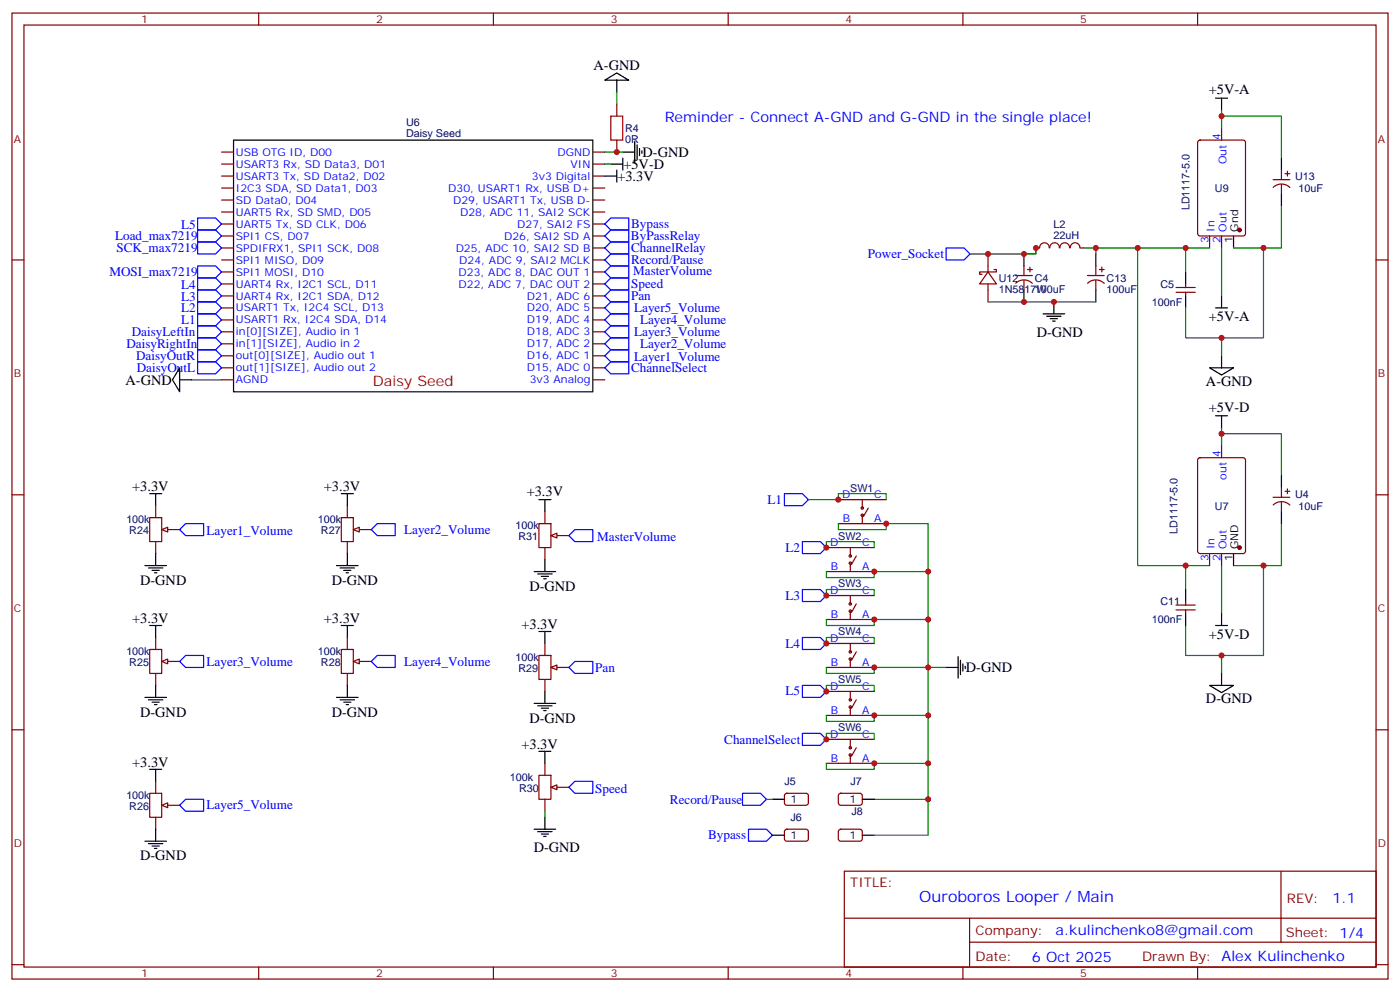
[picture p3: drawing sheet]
<svg xmlns="http://www.w3.org/2000/svg" width="412mm" height="292mm" viewBox="0 0 412 292" stroke-linecap="round" stroke-linejoin="round" font-family="sans-serif">
<g fill="none" stroke="#870000" stroke-width=".35">
<path d="M3.5 3.8h405.4v284.4h-405.4zM7.1 7.4h398.2v277.3h-398.2zM76.2 3.8v3.6M145.3 3.8v3.6M214.5 3.8v3.6M283.6 3.8v3.6M352.8 3.8v3.6M65.3 44.8h3.5M65.3 48.3h3.5M65.3 51.8h3.5M65.3 55.4h3.5M65.3 58.9h3.5"/>
<path d="M174.6 44.8h3.6M174.6 48.3h3.6M174.6 51.8h3.6M174.6 55.4h3.6M174.6 58.9h3.6M3.5 76.5h3.6M65.3 76.5h3.5M65.3 62.4h3.5M65.3 65.9h3.5M65.3 69.5h3.5M65.3 73h3.5M174.6 76.5h3.6"/>
<path d="M174.6 62.4h3.6M174.6 65.9h3.6M174.6 69.5h3.6M174.6 73h3.6M405.3 76.5h3.6M65.3 80h3.5M65.3 83.6h3.5M65.3 87.1h3.5M65.3 90.6h3.5M65.3 94.2h3.5M65.3 97.7h3.5M174.6 80h3.6"/>
<path d="M174.6 83.6h3.6M174.6 87.1h3.6M174.6 90.6h3.6M174.6 94.2h3.6M174.6 97.7h3.6M65.3 101.2h3.5M65.3 104.7h3.5M65.3 108.3h3.5M65.3 111.8h3.5M174.6 101.2h3.6M174.6 104.7h3.6M174.6 108.3h3.6"/>
<path d="M174.6 111.8h3.6M3.5 145.7h3.6M405.3 145.7h3.6M3.5 214.8h3.6M405.3 214.8h3.6M158.7 228.2h3.6v7.1h-3.6zM160.5 224.7v3.5M160.5 235.3v3.5M164 231.7h3.6M248.7 256.4h156.6v28.3h-156.6zM377.3 256.5v20.8M248.7 270.3h156.5"/>
<path d="M285.6 277.3h119.6M285.6 270.3v14.1M3.5 284h3.6M76.2 284.7v3.5M145.3 284.7v3.5M214.5 284.7v3.5M283.6 284.7v3.5M352.8 284.7v3.5M405.3 284h3.6"/>
</g>
<path d="M285.8 74.8h15.8M56.4 111.8h8.9" fill="none" stroke="#008700" stroke-width=".35"/>
<path d="M68.8 41.2h105.8v74.1h-105.8z" fill="none" stroke="#000" stroke-width=".35"/>
<path d="M58.2 78.3h5.3l1.8 1.7-1.8 1.8h-5.3zM58.2 67.7h5.3l1.8 1.8-1.8 1.7h-5.3zM58.2 71.2h5.3l1.8 1.8-1.8 1.8h-5.3zM278.7 73h5.3l1.8 1.8-1.8 1.7h-5.3zM58.2 103h5.3l1.8 1.7-1.8 1.8h-5.3zM58.2 106.5h5.3l1.8 1.8-1.8 1.7h-5.3zM231.1 145.3h5.3l1.7 1.8-1.7 1.7h-5.3zM236.4 159.4h5.3l1.7 1.8-1.7 1.7h-5.3zM236.4 173.5h5.3l1.7 1.8-1.7 1.8h-5.3zM236.4 187.6h5.3l1.7 1.8-1.7 1.8h-5.3zM236.4 201.8h5.3l1.7 1.7-1.7 1.8h-5.3zM167.6 231.7l1.7-1.7h5.3v3.5h-5.3z" fill="none" stroke="#00f" stroke-width=".35"/>
<path d="M162.3 231.7l1.7-.7v1.4z" fill="#f0f0f0" stroke="#870000" stroke-width=".35"/>
<path d="M167.6 157.7l1.7-1.8h5.3v3.5h-5.3zM167.6 196.5l1.7-1.8h5.3v3.5h-5.3z" fill="none" stroke="#00f" stroke-width=".35"/>
<path d="M158.7 185.9h3.6M160.5 185.9v3.5M158.7 221.2h3.6M160.5 221.2v3.5" fill="none" stroke="#000" stroke-width=".35"/>
<path d="M158.7 192.9h3.6v7.1h-3.6zM160.5 189.4v3.5M160.5 200v3.5M164 196.5h3.6" fill="none" stroke="#870000" stroke-width=".35"/>
<path d="M162.3 196.5l1.7-.7v1.4z" fill="#f0f0f0" stroke="#870000" stroke-width=".35"/>
<path d="M58.2 64.2h5.3l1.8 1.7-1.8 1.8h-5.3zM58.2 92.4h5.3l1.8 1.8-1.8 1.7h-5.3zM58.2 88.9h5.3l1.8 1.7-1.8 1.8h-5.3zM58.2 85.3h5.3l1.8 1.8-1.8 1.8h-5.3zM58.2 81.8h5.3l1.8 1.8-1.8 1.7h-5.3zM179.9 81.8h5.3v3.5h-5.3l-1.7-1.7zM179.9 85.3h5.3v3.6h-5.3l-1.7-1.8zM178.2 108.3l1.7-1.8h5.3v3.5h-5.3zM236.4 215.9h5.3l1.7 1.7-1.7 1.8h-5.3z" fill="none" stroke="#00f" stroke-width=".35"/>
<path d="M158.7 154.1h3.6v7.1h-3.6zM160.5 150.6v3.5M164 157.7h3.6M160.5 161.2v3.5" fill="none" stroke="#870000" stroke-width=".35"/>
<path d="M162.3 157.7l1.7-.7v1.4z" fill="#f0f0f0" stroke="#870000" stroke-width=".35"/>
<path d="M44.1 145.3h3.5M45.9 145.3v3.5" fill="none" stroke="#000" stroke-width=".35"/>
<path d="M44.1 152.4h3.5v7h-3.5zM45.9 148.8v3.6M45.9 159.4v3.5M49.4 155.9h3.5" fill="none" stroke="#870000" stroke-width=".35"/>
<path d="M47.6 155.9l1.8-.7v1.4z" fill="#f0f0f0" stroke="#870000" stroke-width=".35"/>
<path d="M52.9 155.9l1.8-1.8h5.3v3.6h-5.3zM54.7 192.9h5.3v3.6h-5.3l-1.8-1.8z" fill="none" stroke="#00f" stroke-width=".35"/>
<path d="M44.1 191.2h3.5v7h-3.5zM45.9 187.6v3.6M45.9 198.2v3.6M49.4 194.7h3.5" fill="none" stroke="#870000" stroke-width=".35"/>
<path d="M47.6 194.7l1.8-.7v1.4z" fill="#f0f0f0" stroke="#870000" stroke-width=".35"/>
<path d="M44.1 184.1h3.5M45.9 184.1v3.5M44.1 226.4h3.5M45.9 226.4v3.6" fill="none" stroke="#000" stroke-width=".35"/>
<path d="M44.1 233.5h3.5v7.1h-3.5zM45.9 230v3.5M49.4 237h3.5M45.9 240.6v3.5" fill="none" stroke="#870000" stroke-width=".35"/>
<path d="M47.6 237l1.8-.7v1.4z" fill="#f0f0f0" stroke="#870000" stroke-width=".35"/>
<path d="M109.4 155.9l1.7-1.8h5.3v3.6h-5.3zM52.9 237l1.8-1.7h5.3v3.5h-5.3z" fill="none" stroke="#00f" stroke-width=".35"/>
<path d="M100.5 152.4h3.6v7h-3.6zM102.3 148.8v3.6M102.3 159.4v3.5M105.8 155.9h3.6" fill="none" stroke="#870000" stroke-width=".35"/>
<path d="M104.1 155.9l1.7-.7v1.4z" fill="#f0f0f0" stroke="#870000" stroke-width=".35"/>
<path d="M100.5 145.3h3.6M102.3 145.3v3.5M100.5 184.1h3.6M102.3 184.1v3.5" fill="none" stroke="#000" stroke-width=".35"/>
<path d="M100.5 191.2h3.6v7h-3.6zM102.3 187.6v3.6M102.3 198.2v3.6M105.8 194.7h3.6" fill="none" stroke="#870000" stroke-width=".35"/>
<path d="M104.1 194.7l1.7-.7v1.4z" fill="#f0f0f0" stroke="#870000" stroke-width=".35"/>
<g fill="none" stroke="#00f" stroke-width=".35">
<path d="M178.2 76.5l1.7-1.7h5.3v3.5h-5.3zM178.2 65.9l1.7-1.7h5.3v3.5h-5.3zM179.9 71.2h5.3v3.6h-5.3l-1.7-1.8zM179.9 78.3h5.3v3.5h-5.3l-1.7-1.8zM179.9 67.7h5.3v3.5h-5.3l-1.7-1.7zM58.2 95.9h5.3l1.8 1.8-1.8 1.7h-5.3zM58.2 99.4h5.3l1.8 1.8-1.8 1.8h-5.3zM178.2 97.7l1.7-1.8h5.3v3.5h-5.3zM178.2 94.2l1.7-1.8h5.3v3.5h-5.3zM178.2 90.6l1.7-1.7h5.3v3.5h-5.3zM178.2 104.7l1.7-1.7h5.3v3.5h-5.3zM178.2 101.2l1.7-1.8h5.3v3.6h-5.3z"/>
<path d="M109.4 194.7l1.7-1.8h5.3v3.6h-5.3zM218.7 233.5h5.3l1.8 1.8-1.8 1.7h-5.3zM220.5 244.1h5.3l1.7 1.8-1.7 1.7h-5.3z"/>
</g>
<g fill="none" stroke="#008700" stroke-width=".35">
<path d="M181.7 27.1v3.6M359.8 34.2h17.7v12.3M359.8 32.4v5.3M178.2 44.8h5.2M178.2 48.3h1.7M305.2 73v1.8h-3.6M319.3 73h29.9M322.8 73v1.8M335.1 73v93.5h14.1M356.3 73h-7.1v7M359.8 73v14.1M363.4 73h8.8v26.4h-12.4v5.3"/>
<path d="M377.5 60.6v12.4h-5.3M291 88.9h31.8M349.2 90.6v8.8h10.6M359.8 127.7h17.7v12.3M359.8 125.9v5.3M238.1 147.1h8.8v-1.8h14.2v1.8M246.9 154.1v1.8h14.2v-1.8h12.3v91.8h-15.9M377.5 154.1v12.4h-5.3M243.4 161.2v-1.8h14.1v1.8M243.4 168.2v1.8h14.1v-1.8h15.9M243.4 175.3v-1.8h14.1v1.8M356.3 166.5h-7.1v7"/>
<path d="M359.8 166.5v14.1M363.4 166.5h8.8v26.4h-12.4v5.3M243.4 182.4v1.7h14.1v-1.7h15.9M243.4 196.5v1.7h14.1v-1.7h21.2M243.4 189.4v-1.8h14.1v1.8M349.2 184.1v8.8h10.6M243.4 210.6v1.7h14.1v-1.7h15.9M243.4 203.5v-1.7h14.1v1.7M243.4 217.6v-1.7h14.1v1.7M160.5 238.8v1.8M225.8 235.3h1.7M243.4 224.7v1.7h14.1v-1.7h15.9"/>
<path d="M257.5 235.3h15.9"/>
</g>
<g fill="none" stroke="#000" stroke-width=".35">
<path d="M178.2 23.6l3.5-2.1 3.5 2.1zM181.7 23.6v3.5M358.1 28.9h3.5M359.8 28.9v3.5M178.2 51.8h3.5M179.9 48.3h3.5M181.7 50.1v3.5M183.4 44.8h3.6M183.4 46.5v3.6M187 41.6v6.3M187.7 42.7v4.2M188.4 43.7v2.1"/>
<path d="M189.1 44.4v.7M377.5 46.5v3.6M377.5 57.1v3.5M301.6 74.8v3.5M322.8 74.8v3.5M363.4 69.5v3.5M301.6 85.3v3.6M307.3 92.4h6.3M308.3 93.1h4.3M309.4 93.8h2.1M310.1 94.5h.7M310.4 88.9v3.5"/>
<path d="M322.8 85.3v3.6M349.2 80v3.6M349.2 87.1v3.5M358.1 90.6h3.5M359.8 87.1v3.5M52.9 108.3v7l-2.1-3.5zM52.9 111.8h3.5M356.3 108.3h7.1l-3.6 2.1zM359.8 104.7v3.6M358.1 122.4h3.5M359.8 122.4v3.5M158.7 147.1h3.6"/>
<path d="M160.5 147.1v3.5M377.5 140v3.5M377.5 150.6v3.5M42.7 166.5h6.3M43.7 167.2h4.3M44.8 167.9h2.1M45.5 168.6h.7M45.9 162.9v3.6M99.1 166.5h6.4M100.2 167.2h4.2M101.2 167.9h2.2M102 168.6h.7"/>
<path d="M102.3 162.9v3.6M157.3 168.2h6.4M158.4 168.9h4.2M159.5 169.7h2.1M160.2 170.4h.7M160.5 164.7v3.5M349.2 173.5v3.6M363.4 162.9v3.6M278.7 196.5h3.5M282.2 193.3v6.3M282.9 194.3v4.3M283.6 195.4v2.1"/>
<path d="M284.3 196.1v.7M349.2 180.6v3.5M358.1 184.1h3.5M359.8 180.6v3.5M359.8 198.2v3.6M42.7 205.3h6.3M43.7 206h4.3M44.8 206.7h2.1M45.5 207.4h.7M45.9 201.8v3.5M99.1 205.3h6.4M100.2 206h4.2"/>
<path d="M101.2 206.7h2.2M102 207.4h.7M102.3 201.8v3.5M157.3 207h6.4M158.4 207.8h4.2M159.5 208.5h2.1M160.2 209.2h.7M160.5 203.5v3.5M356.3 201.8h7.1l-3.6 2.1zM227.5 235.3h3.6M254 235.3h3.5M42.7 247.6h6.3"/>
<path d="M43.7 248.3h4.3M44.8 249h2.1M45.5 249.7h.7M45.9 244.1v3.5M157.3 244.1h6.4M158.4 244.8h4.2M159.5 245.5h2.1M160.2 246.2h.7M160.5 240.6v3.5M227.5 245.9h3.6M254 245.9h3.5"/>
</g>
<g fill="none" stroke="#870000" stroke-width=".35">
<path d="M181.7 30.7v3.5M359.8 37.7v3.5M181.7 41.2v3.6M353 41.4l.5-.2h12.7l.6 .5 .1 27.1-.5 .6-12.9 .1-.7-.5v-27.1zM375 52.9h4.9M375 55.2a3.5 3.5 0 0 1 5 0M377.5 50.1v2.8M377.5 54.3v2.8M378.5 51.1h1.4M379.2 50.4v1.4M291 74.8v5.2M292.8 79.3h.7v.7h-4.9v.8h.7"/>
<path d="M301.6 78.3v2.8M302.7 79.3h1.4M303.4 78.6v1.4M305.2 73h1M306.3 73a1.41 1.41 0 0 1 1.4-1.5 1.41 1.41 0 0 1 1.4 1.5M309.2 73a1.41 1.41 0 0 1 1.5-1.5 1.41 1.41 0 0 1 1.4 1.5M312.2 73a1.41 1.41 0 0 1 1.4-1.5 1.41 1.41 0 0 1 1.4 1.5M315.3 73a1.41 1.41 0 0 1 1.4-1.5 1.41 1.41 0 0 1 1.4 1.5M318.2 73h1.1M322.8 78.3v2.8M323.8 79.3h1.5M324.6 78.6v1.4"/>
<path d="M356.3 69.5v3.5M359.8 69.5v3.5M291 80l2.5 3.6h-4.9zM291 83.6v5.3M299.2 81.1h4.9M299.2 83.4a3.5 3.5 0 0 1 4.9 0M301.6 82.5v2.8M320.3 81.1h5M320.4 83.4a3.5 3.5 0 0 1 4.9 0M322.8 82.5v2.8M346.4 84.6h5.7M346.4 86h5.7"/>
<path d="M349.2 83.6v1M349.2 86v1.1M353 134.9l.5-.2h12.7l.6 .5 .1 27-.5 .7h-12.9l-.7-.4v-27.1zM359.8 131.2v3.5M246.9 147.1h14.2M246.9 154.1h14.2M254 147.1v2.4M254 151.7v2.4M255.8 149.5l-1.4 2.5M375 146.4h4.9M375 148.6a3.5 3.5 0 0 1 5 .1M377.5 143.5v2.9"/>
<path d="M377.5 147.8v2.8M378.5 144.6h1.4M379.2 143.9v1.4M243.4 161.2h14.1M243.4 168.2h14.1M243.4 175.3h14.1M250.5 161.2v2.5M250.5 165.8v2.4M250.5 175.3v2.5M250.5 179.9v2.5M252.2 163.7l-1.4 2.4M252.2 177.8l-1.4 2.4"/>
<path d="M346.4 178.1h5.7M346.4 179.5h5.7M349.2 177.1v1M349.2 179.5v1.1M356.3 162.9v3.6M359.8 162.9v3.6M243.4 182.4h14.1M243.4 189.4h14.1M243.4 196.5h14.1M250.5 189.4v2.5M250.5 194v2.5M252.2 191.9l-1.4 2.4"/>
<path d="M243.4 203.5h14.1M243.4 210.6h14.1M243.4 217.6h14.1M250.5 203.5v2.5M250.5 208.1v2.5M250.5 217.6v2.5M252.2 206l-1.4 2.5M231.3 233.7l.5-.2 5.9 .1 .4 .6v2.4l-.7 .4h-5.9l-.4-.7v-2.1zM243.4 224.7h14.1M247.2 233.7l.4-.2 6 .1 .4 .6-.1 2.4-.6 .4h-5.9l-.5-.7v-2.1zM250.5 222.2v2.5M252.2 220.1l-1.4 2.5"/>
<path d="M231.3 244.3l.5-.2h5.9l.4 .7v2.4l-.7 .4-5.9-.1-.4-.6v-2.1zM247.2 244.3l.4-.2h6l.4 .7-.1 2.4-.6 .4-5.9-.1-.5-.6v-2.1z"/>
<circle cx="254" cy="151.7" r=".35"/>
<circle cx="254" cy="149.5" r=".35"/>
<circle cx="250.5" cy="177.8" r=".35"/>
<circle cx="250.5" cy="163.7" r=".35"/>
<circle cx="250.5" cy="165.8" r=".35"/>
<circle cx="250.5" cy="179.9" r=".35"/>
<circle cx="250.5" cy="194" r=".35"/>
<circle cx="250.5" cy="191.9" r=".35"/>
<circle cx="250.5" cy="206" r=".35"/>
<circle cx="250.5" cy="208.1" r=".35"/>
<circle cx="250.5" cy="220.1" r=".35"/>
<circle cx="250.5" cy="222.2" r=".35"/>
</g>
<g fill="#870000" stroke="#870000" stroke-width=".35">
<circle cx="365.1" cy="67.7" r=".53"/>
<circle cx="365.1" cy="161.2" r=".53"/>
</g>
<path d="M179.9 34.2h3.5v7h-3.5z" fill="none" stroke="#a10000" stroke-width=".35"/>
<g fill="#c00">
<circle cx="301.6" cy="74.8" r=".88"/>
<circle cx="273.4" cy="235.3" r=".88"/>
<circle cx="273.4" cy="224.7" r=".88"/>
<circle cx="273.4" cy="210.6" r=".88"/>
<circle cx="273.4" cy="182.4" r=".88"/>
<circle cx="273.4" cy="168.2" r=".88"/>
<circle cx="291" cy="74.8" r=".88"/>
<circle cx="359.8" cy="99.4" r=".88"/>
<circle cx="349.3" cy="73" r=".88"/>
<circle cx="310.4" cy="88.9" r=".88"/>
<circle cx="301.6" cy="88.9" r=".88"/>
<circle cx="273.4" cy="196.5" r=".88"/>
<circle cx="359.8" cy="34.2" r=".88"/>
<circle cx="372.2" cy="73" r=".88"/>
<circle cx="372.2" cy="166.5" r=".88"/>
<circle cx="359.8" cy="127.7" r=".88"/>
<circle cx="349.3" cy="166.5" r=".88"/>
<circle cx="359.8" cy="192.9" r=".88"/>
<circle cx="243.4" cy="189.4" r=".88"/>
<circle cx="257.5" cy="196.5" r=".88"/>
<circle cx="243.4" cy="203.5" r=".88"/>
<circle cx="257.5" cy="210.6" r=".88"/>
<circle cx="243.4" cy="217.6" r=".88"/>
<circle cx="257.5" cy="224.7" r=".88"/>
<circle cx="261.1" cy="154.1" r=".88"/>
<circle cx="246.9" cy="147.1" r=".88"/>
<circle cx="257.5" cy="168.2" r=".88"/>
<circle cx="243.4" cy="161.2" r=".88"/>
<circle cx="243.4" cy="175.3" r=".88"/>
<circle cx="257.5" cy="182.4" r=".88"/>
<circle cx="181.7" cy="44.8" r=".88"/>
<circle cx="322.8" cy="73" r=".88"/>
<circle cx="305.2" cy="73" r=".88"/>
<circle cx="335.1" cy="73" r=".88"/>
</g>
<text font-size="4.6" fill="#00f" x="270.8" y="265.5">Ouroboros Looper / Main</text>
<g font-size="4.2">
<text x="174.9" y="20.5">A-GND</text>
<text x="356.1" y="27.8">+5V-A</text>
<text x="189.3" y="46.2">D-GND</text>
<text x="181.9" y="53.2">+3.3V</text>
<text x="183.6" y="49.7">+5V-D</text>
<text x="356.1" y="94.5">+5V-A</text>
<text x="305.4" y="99.1">D-GND</text>
<text x="37" y="113.2">A-GND</text>
<text x="355.2" y="113.6">A-GND</text>
<text x="356.1" y="121.3">+5V-D</text>
<text x="38.9" y="144.5">+3.3V</text>
<text x="95.4" y="144.5">+3.3V</text>
<text x="155.1" y="146">+3.3V</text>
<text x="41.3" y="172.1">D-GND</text>
<text x="97.7" y="172.1">D-GND</text>
<text x="155.9" y="173.9">D-GND</text>
<text x="38.9" y="183.3">+3.3V</text>
<text x="95.4" y="183.3">+3.3V</text>
<text x="153.6" y="185.1">+3.3V</text>
<text x="356.1" y="188">+5V-D</text>
<text x="284.5" y="197.9">D-GND</text>
<text x="355.2" y="207">D-GND</text>
<text x="41.3" y="210.9">D-GND</text>
<text x="97.7" y="210.9">D-GND</text>
<text x="155.9" y="212.7">D-GND</text>
<text x="153.6" y="220.4">+3.3V</text>
<text x="38.9" y="225.7">+3.3V</text>
<text x="157.2" y="250.9">D-GND</text>
<text x="41.3" y="253.3">D-GND</text>
</g>
<g font-size="4.2" fill="#00f">
<text x="195.8" y="35.9">Reminder - Connect A-GND and G-GND in the single place!</text>
<text x="392.5" y="265.7">1.1</text>
<text x="310.9" y="275.3">a.kulinchenko8@gmail.com</text>
<text x="304" y="283.1">6 Oct 2025</text>
</g>
<text font-size="4.2" fill="#c00" x="109.8" y="113.5">Daisy Seed</text>
<g font-size="3.9" fill="#00f">
<text x="33.9" y="70.7">Load_max7219</text>
<text x="53.3" y="67.3">L5</text>
<text x="185.9" y="70.8">ByPassRelay</text>
<text x="185.9" y="67.2">Bypass</text>
<text x="34.3" y="74.2">SCK_max7219</text>
<text x="185.9" y="74.2">ChannelRelay</text>
<text x="185.9" y="77.7">Record/Pause</text>
<text x="255.7" y="76">Power_Socket</text>
<text x="32.2" y="81.2">MOSI_max7219</text>
<text x="186.5" y="81">MasterVolume</text>
<text x="53.3" y="88.5">L3</text>
<text x="53.3" y="84.9">L4</text>
<text x="185.9" y="84.8">Speed</text>
<text x="185.9" y="88.3">Pan</text>
<text x="53.3" y="95.5">L1</text>
<text x="53.3" y="92">L2</text>
<text x="186.8" y="91.9">Layer5_Volume</text>
<text x="188.6" y="95.4">Layer4_Volume</text>
<text x="38.8" y="98.9">DaisyLeftIn</text>
<text x="186.8" y="98.9">Layer3_Volume</text>
<text x="37.2" y="102.6">DaisyRightIn</text>
<text x="40.1" y="106">DaisyOutR</text>
<text x="186.8" y="106.3">Layer1_Volume</text>
<text x="188.6" y="102.4">Layer2_Volume</text>
<text x="40.3" y="109.5">DaisyOutL</text>
<text x="185.9" y="109.5">ChannelSelect</text>
<text x="226.1" y="148.3">L1</text>
<text x="60.9" y="157.5">Layer1_Volume</text>
<text x="119.1" y="157.1">Layer2_Volume</text>
<text x="175.9" y="159.2">MasterVolume</text>
<text x="231.3" y="162.4">L2</text>
<text x="231.3" y="176.5">L3</text>
<text x="231.3" y="190.6">L4</text>
<text x="60.9" y="195.9">Layer3_Volume</text>
<text x="119.1" y="195.9">Layer4_Volume</text>
<text x="175.3" y="197.9">Pan</text>
<text x="231.3" y="204.7">L5</text>
<text x="213.3" y="218.9">ChannelSelect</text>
<text x="175.3" y="233.3">Speed</text>
<text x="60.9" y="238.3">Layer5_Volume</text>
<text x="197.3" y="236.6">Record/Pause</text>
<text x="208.6" y="247.1">Bypass</text>
</g>
<g font-size="3.9" fill="#800">
<text x="250.5" y="261">TITLE:</text>
<text x="379.1" y="265.7">REV:</text>
<text x="287.4" y="275.2">Company:</text>
<text x="378.7" y="275.8">Sheet: 1/4</text>
<text x="287.4" y="282.9">Date:</text>
<text x="336.4" y="283">Drawn By: Alex Kulinchenko</text>
</g>
<g font-size="3.2" fill="#800">
<text x="41.6" y="6.8">1</text>
<text x="110.8" y="6.8">2</text>
<text x="179.9" y="6.8">3</text>
<text x="249.1" y="6.8">4</text>
<text x="318.2" y="6.8">5</text>
<text x="4.1" y="41.9">A</text>
<text x="405.9" y="41.9">A</text>
<text x="4.1" y="111.1">B</text>
<text x="405.9" y="111.1">B</text>
<text x="4.1" y="180.2">C</text>
<text x="405.9" y="180.2">C</text>
<text x="4.1" y="249.4">D</text>
<text x="405.9" y="249.4">D</text>
<text x="41.6" y="287.7">1</text>
<text x="110.8" y="287.7">2</text>
<text x="179.9" y="287.7">3</text>
<text x="249.1" y="287.7">4</text>
<text x="318.2" y="287.7">5</text>
</g>
<g font-size="3.2" fill="#000080">
<text x="119.6" y="40.2">Daisy Seed</text>
<text x="119.6" y="37">U6</text>
<text x="184.1" y="38.9">R4</text>
<text x="184.1" y="42">0R</text>
<text x="381.5" y="53">U13</text>
<text x="357.9" y="56.5">U9</text>
<text x="382.5" y="56.5">10uF</text>
<text x="350.4" y="61.9" transform="rotate(-90 350.4 61.9)">LD1117-5.0</text>
<text x="310.4" y="70.4">22uH</text>
<text x="310.4" y="67.2">L2</text>
<text x="294.2" y="82.9">U12</text>
<text x="304.8" y="83">C4</text>
<text x="326" y="83">C13</text>
<text x="294.2" y="86.2">1N5817W</text>
<text x="304.8" y="86.1">100uF</text>
<text x="326" y="86.1">100uF</text>
<text x="341.9" y="84.7">C5</text>
<text x="339.3" y="90">100nF</text>
<text x="250.4" y="144.7">SW1</text>
<text x="381.5" y="146.5">U4</text>
<text x="382.5" y="150">10uF</text>
<text x="37.2" y="154">100k</text>
<text x="93.7" y="154">100k</text>
<text x="151.9" y="155.8">100k</text>
<text x="357.9" y="150">U7</text>
<text x="38.1" y="157.2">R24</text>
<text x="94.5" y="157.2">R27</text>
<text x="152.7" y="159">R31</text>
<text x="246.9" y="158.8">SW2</text>
<text x="346.9" y="157.2" transform="rotate(-90 346.9 157.2)">LD1117-5.0</text>
<text x="246.9" y="172.9">SW3</text>
<text x="341.9" y="178.2">C11</text>
<text x="339.3" y="183.5">100nF</text>
<text x="246.9" y="187">SW4</text>
<text x="37.2" y="192.8">100k</text>
<text x="38.1" y="196">R25</text>
<text x="93.7" y="192.8">100k</text>
<text x="94.5" y="196">R28</text>
<text x="151.9" y="194.6">100k</text>
<text x="152.7" y="197.8">R29</text>
<text x="246.9" y="201.1">SW5</text>
<text x="246.9" y="215.2">SW6</text>
<text x="150.2" y="229.9">100k</text>
<text x="152.9" y="233">R30</text>
<text x="231.1" y="231.1">J5</text>
<text x="250.5" y="231.1">J7</text>
<text x="37.2" y="235.2">100k</text>
<text x="38.1" y="238.3">R26</text>
<text x="250.8" y="239.9">J8</text>
<text x="232.9" y="241.7">J6</text>
</g>
<g font-size="3.2" fill="#00f">
<text x="359.5" y="41.1" transform="rotate(-90 359.5 41.1)">4</text>
<text x="69.5" y="45.8">USB OTG ID, D00</text>
<text x="164.2" y="45.8">DGND</text>
<text x="69.5" y="49.4">USART3 Rx, SD Data3, D01</text>
<text x="69.5" y="52.9">USART3 Tx, SD Data2, D02</text>
<text x="156.7" y="52.9">3v3 Digital</text>
<text x="168" y="49.4">VIN</text>
<text x="361.2" y="48.3" transform="rotate(-90 361.2 48.3)">Out</text>
<text x="69.5" y="56.4">I2C3 SDA, SD Data1, D03</text>
<text x="69.5" y="59.9">SD Data0, D04</text>
<text x="132.1" y="56.4">D30, USART1 Rx, USB D+</text>
<text x="133.5" y="59.9">D29, USART1 Tx, USB D-</text>
<text x="69.5" y="63.5">UART5 Rx, SD SMD, D05</text>
<text x="135.6" y="63.5">D28, ADC 11, SAI2 SCK</text>
<text x="69.5" y="67">UART5 Tx, SD CLK, D06</text>
<text x="69.5" y="70.5">SPI1 CS, D07</text>
<text x="148.5" y="70.5">D26, SAI2 SD A</text>
<text x="152.4" y="67">D27, SAI2 FS</text>
<text x="356" y="71.7" transform="rotate(-90 356 71.7)">3</text>
<text x="357.7" y="68.2" transform="rotate(-90 357.7 68.2)">In</text>
<text x="359.5" y="71.7" transform="rotate(-90 359.5 71.7)">2</text>
<text x="361.2" y="68.2" transform="rotate(-90 361.2 68.2)">Out</text>
<text x="69.5" y="74">SPDIFRX1, SPI1 SCK, D08</text>
<text x="69.5" y="77.6">SPI1 MISO, D09</text>
<text x="134.2" y="74">D25, ADC 10, SAI2 SD B</text>
<text x="135.3" y="77.6">D24, ADC 9, SAI2 MCLK</text>
<text x="69.5" y="81.1">SPI1 MOSI, D10</text>
<text x="135.1" y="81.1">D23, ADC 8, DAC OUT 1</text>
<text x="69.5" y="84.6">UART4 Rx, I2C1 SCL, D11</text>
<text x="69.5" y="88.2">UART4 Rx, I2C1 SDA, D12</text>
<text x="135.1" y="84.6">D22, ADC 7, DAC OUT 2</text>
<text x="155.2" y="88.2">D21, ADC 6</text>
<text x="69.5" y="91.7">USART1 Tx, I2C4 SCL, D13</text>
<text x="69.5" y="95.2">USART1 Rx, I2C4 SDA, D14</text>
<text x="155.2" y="95.2">D19, ADC 4</text>
<text x="155.2" y="91.7">D20, ADC 5</text>
<text x="69.5" y="98.7">in[0][SIZE], Audio in 1</text>
<text x="155.2" y="98.7">D18, ADC 3</text>
<text x="69.5" y="102.3">in[1][SIZE], Audio in 2</text>
<text x="69.5" y="105.8">out[0][SIZE], Audio out 1</text>
<text x="155.2" y="105.8">D16, ADC 1</text>
<text x="155.2" y="102.3">D17, ADC 2</text>
<text x="69.5" y="109.3">out[1][SIZE], Audio out 2</text>
<text x="69.5" y="112.9">AGND</text>
<text x="155.2" y="109.3">D15, ADC 0</text>
<text x="156" y="112.9">3v3 Analog</text>
<text x="359.5" y="134.5" transform="rotate(-90 359.5 134.5)">4</text>
<text x="361.2" y="141.2" transform="rotate(-90 361.2 141.2)">out</text>
<text x="248" y="146.7">D</text>
<text x="257.5" y="146.7">C</text>
<text x="248.3" y="153.8">B</text>
<text x="257.5" y="153.8">A</text>
<text x="244.5" y="160.8">D</text>
<text x="254" y="160.8">C</text>
<text x="357.7" y="161.6" transform="rotate(-90 357.7 161.6)">In</text>
<text x="361.2" y="161.6" transform="rotate(-90 361.2 161.6)">Out</text>
<text x="244.8" y="167.9">B</text>
<text x="254" y="167.9">A</text>
<text x="356" y="165.1" transform="rotate(-90 356 165.1)">3</text>
<text x="359.5" y="165.1" transform="rotate(-90 359.5 165.1)">2</text>
<text x="244.5" y="174.9">D</text>
<text x="254" y="174.9">C</text>
<text x="244.8" y="182">B</text>
<text x="254" y="182">A</text>
<text x="244.5" y="189.1">D</text>
<text x="254" y="189.1">C</text>
<text x="244.8" y="196.1">B</text>
<text x="254" y="196.1">A</text>
<text x="244.5" y="203.2">D</text>
<text x="254" y="203.2">C</text>
<text x="244.8" y="210.2">B</text>
<text x="254" y="210.2">A</text>
<text x="244.5" y="217.3">D</text>
<text x="254" y="217.3">C</text>
<text x="244.8" y="224.3">B</text>
<text x="254" y="224.3">A</text>
</g>
<g font-size="3.2">
<text x="363" y="71.7" transform="rotate(-90 363 71.7)">1</text>
<text x="364.8" y="68.2" transform="rotate(-90 364.8 68.2)">Gnd</text>
<text x="364.8" y="161.6" transform="rotate(-90 364.8 161.6)">GND</text>
<text x="363" y="165.1" transform="rotate(-90 363 165.1)">1</text>
<text x="232.8" y="236.3">1</text>
<text x="250.2" y="236.3">1</text>
<text x="232.8" y="246.9">1</text>
<text x="250.2" y="246.9">1</text>
</g>
</svg>
